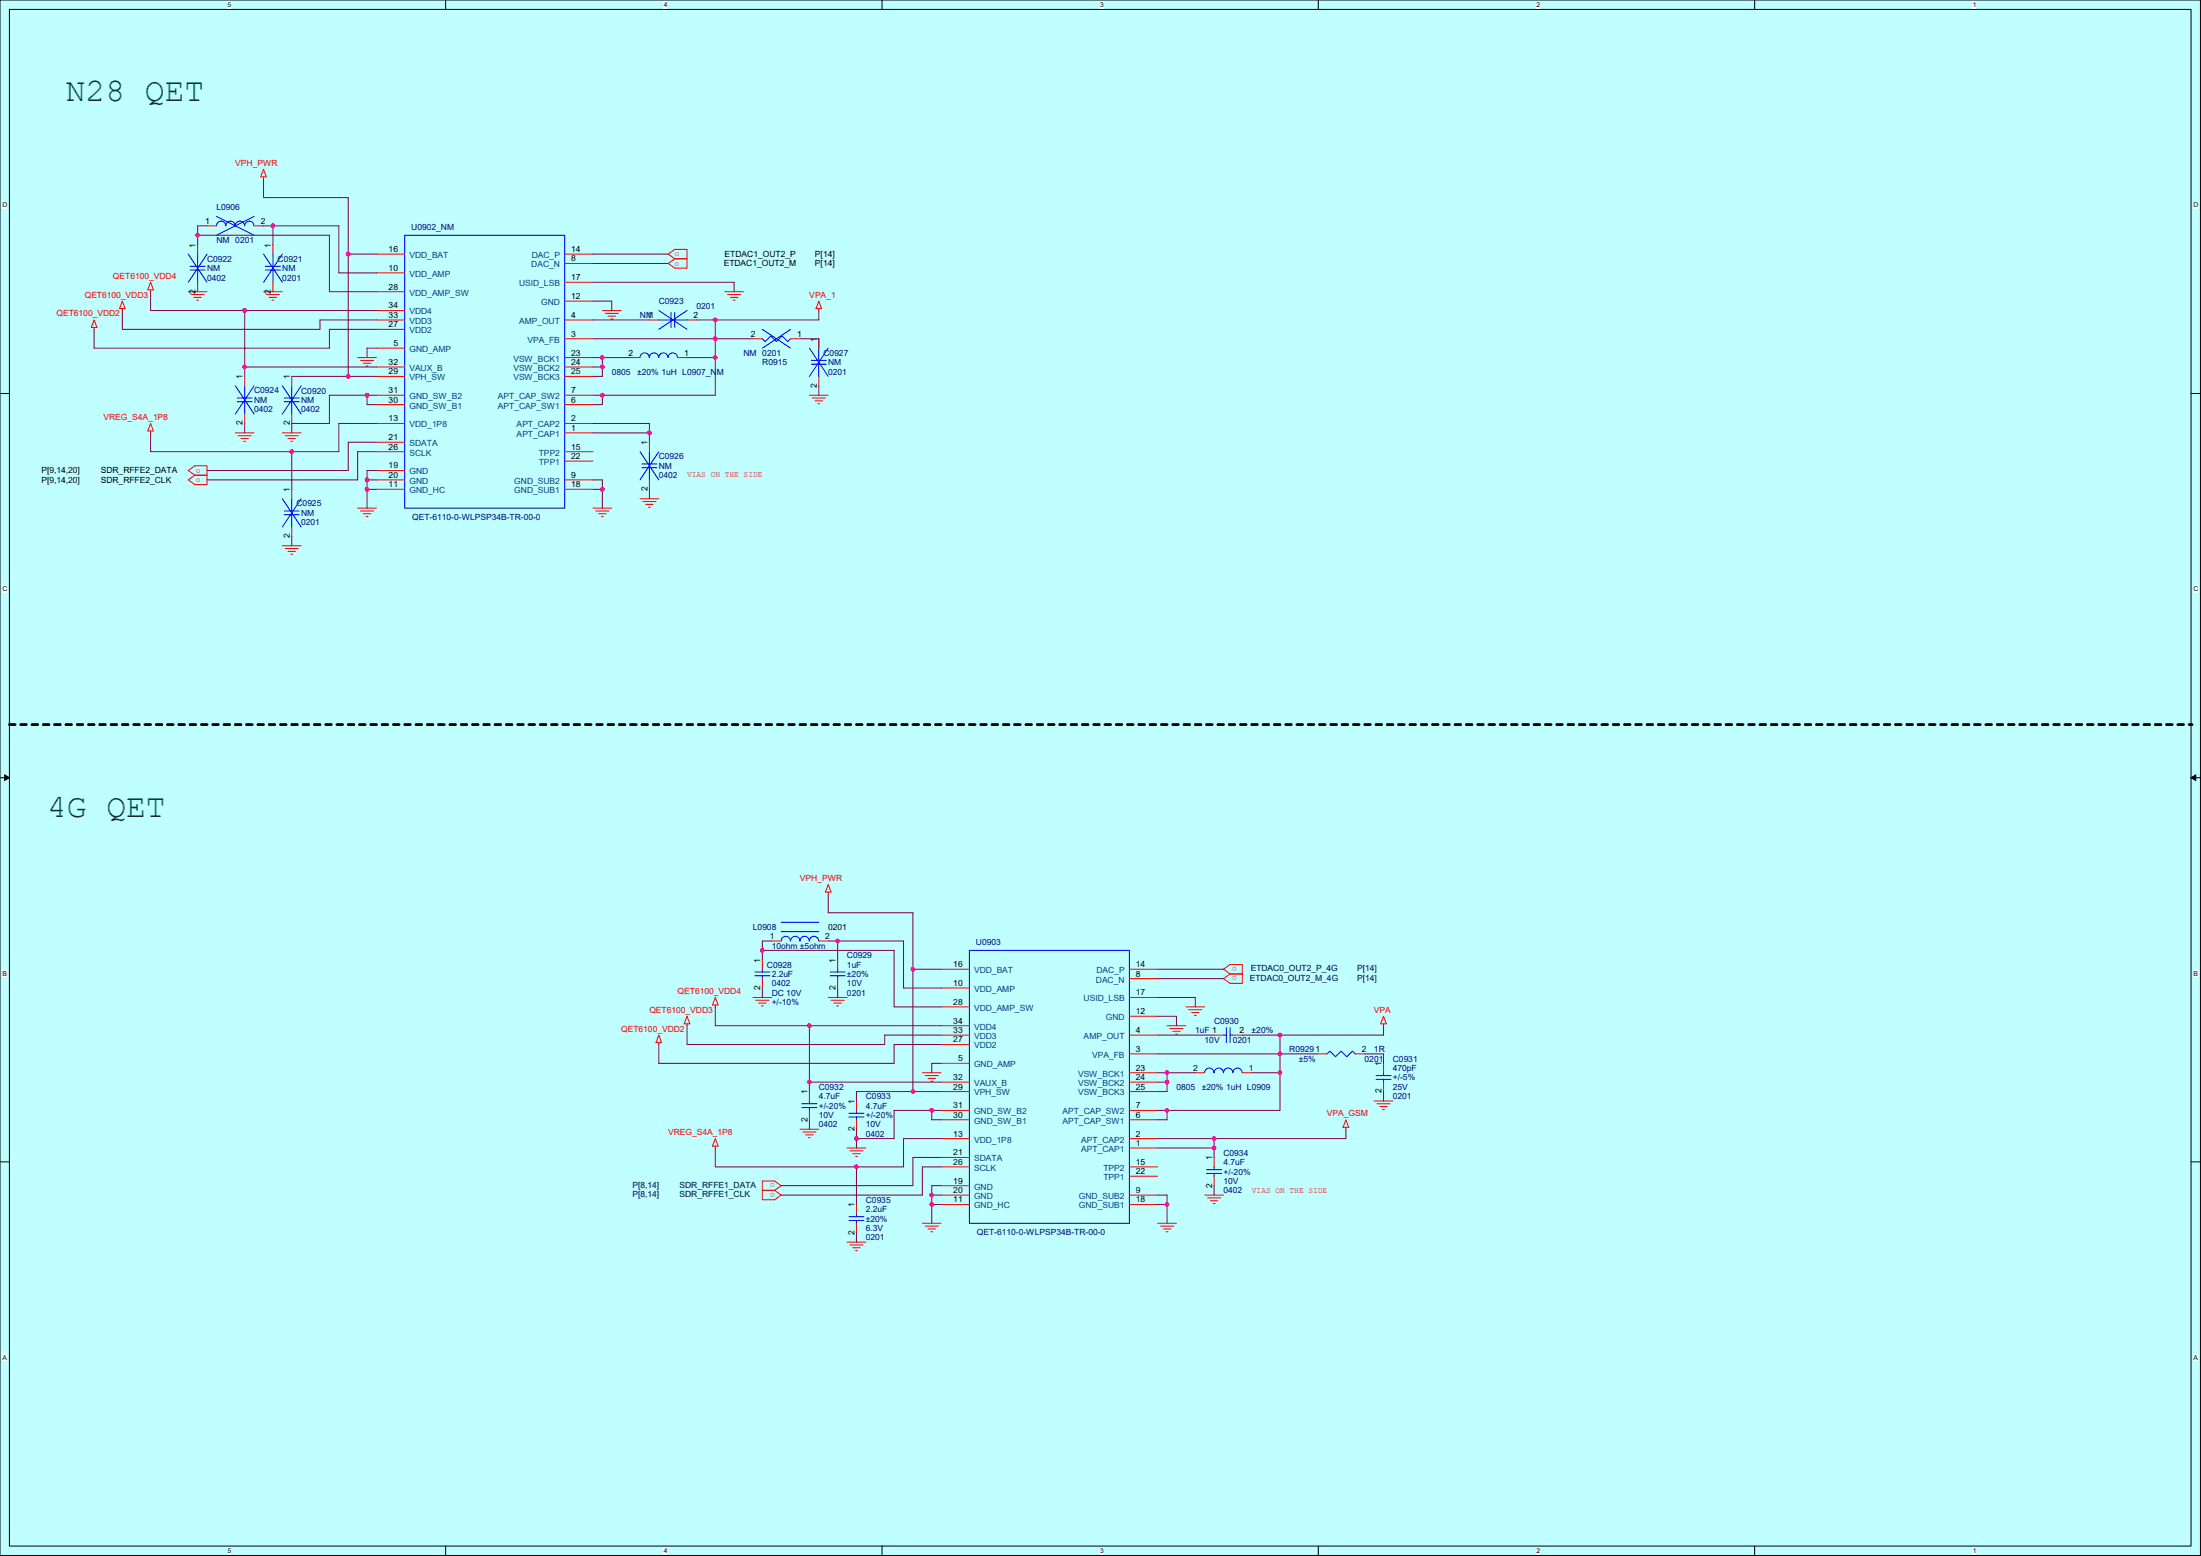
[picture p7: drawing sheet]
<svg xmlns="http://www.w3.org/2000/svg" width="297mm" height="210mm" viewBox="0 0 297 210" stroke-linecap="round" stroke-linejoin="round" font-family="sans-serif">
<path d="M0 0h297v210h-297z" fill="#bfffff"/>
<path d="M0 0h296.9v209.9h-296.9zM1.3 1.3h294.4v207.4h-294.4z" fill="none" stroke="#000" stroke-width=".13"/>
<g fill="#fff">
<path d="M30.7 .1h.5v1h-.5z"/>
<path d="M30.7 208.8h.5v1h-.5z"/>
</g>
<path d="M60.1 0v1.3M60.1 208.7v1.2" fill="none" stroke="#000" stroke-width=".13"/>
<g fill="#fff">
<path d="M89.6 .1h.4v1h-.4z"/>
<path d="M89.6 208.8h.4v1h-.4z"/>
</g>
<path d="M119 0v1.3M119 208.7v1.2" fill="none" stroke="#000" stroke-width=".13"/>
<g fill="#fff">
<path d="M148.4 .1h.5v1h-.5z"/>
<path d="M148.4 208.8h.5v1h-.5z"/>
</g>
<path d="M177.9 0v1.3M177.9 208.7v1.2" fill="none" stroke="#000" stroke-width=".13"/>
<g fill="#fff">
<path d="M207.3 .1h.5v1h-.5z"/>
<path d="M207.3 208.8h.5v1h-.5z"/>
</g>
<path d="M236.8 0v1.3M236.8 208.7v1.2" fill="none" stroke="#000" stroke-width=".13"/>
<g fill="#fff">
<path d="M266.2 .1h.5v1h-.5z"/>
<path d="M266.2 208.8h.5v1h-.5z"/>
<path d="M.3 27.2h.7v1h-.7z"/>
<path d="M296 27.2h.6v1h-.6z"/>
<path d="M.3 79h.7v1h-.7z"/>
<path d="M296 79h.6v1h-.6z"/>
</g>
<path d="M0 53.1h1.3M295.7 53.1h1.2" fill="none" stroke="#000" stroke-width=".13"/>
<g fill="#fff">
<path d="M.3 130.9h.6v1h-.6z"/>
<path d="M296 130.9h.6v1h-.6z"/>
</g>
<path d="M0 105h1.3M295.7 105h1.2" fill="none" stroke="#000" stroke-width=".13"/>
<path d="M.6 104.6l.7 .4-.7 .3zM295.7 105l.6-.4v.7z" fill="#000" stroke="#000" stroke-width=".13"/>
<g fill="#fff">
<path d="M.3 182.7h.6v1h-.6z"/>
<path d="M296 182.7h.6v1h-.6z"/>
</g>
<path d="M0 156.8h1.3M295.7 156.8h1.2" fill="none" stroke="#000" stroke-width=".13"/>
<path d="M1.3 97.8h294.4" fill="none" stroke="#000" stroke-width=".38" stroke-dasharray=".8 .8"/>
<circle cx="295.7" cy="97.8" r=".19" fill="#000" stroke-dasharray=".8 .8"/>
<g fill="none" stroke="#f00" stroke-width=".13">
<path d="M20.3 39.1v.3M20.3 38.1l.4 1h-.8zM25.4 39.4h2.5M25.8 39.8h1.8M26.7 33v1.3M26.7 38.1v1.3M27.9 30.5h1.3M34.3 30.5h1.3M35.6 22.9l.3 1h-.7zM35.6 39.4h2.5M35.6 23.9v.2M35.9 39.8h1.8"/>
<path d="M36.8 33v1.3M36.8 38.1v1.3M50.8 36.8h3.8M50.8 34.3h3.8M50.8 39.4h3.8M76.2 35.6h3.8M76.2 34.3h3.8M76.2 38.1h3.8M90.2 34.3l.9-.6h1.6v1.2h-1.6zM90.2 35.6l.9-.7h1.6v1.3h-1.6zM97.8 39.4h2.5M98.2 39.8h1.7"/>
<path d="M12.7 44.2v.2M12.7 43.2l.4 1h-.8zM16.5 41.7v.2M16.5 40.6l.4 1.1h-.8zM20.3 58.2v.2M20.3 57.1l.4 1.1h-.8zM26.2 40.1h1M26.5 40.5h.3M31.7 58.4h2.6M32.1 58.8h1.8M32.5 59.2h1M32.9 59.6h.2"/>
<path d="M33 50.8v1.3M33 55.9v1.2M36.3 40.1h1M36.7 40.5h.3M38.1 58.4h2.5M38.5 58.8h1.8M38.9 59.2h1M39.2 59.6h.3M39.4 50.8v1.3M39.4 55.9v1.3M48.3 48.3h2.5M48.6 48.6h1.8"/>
<path d="M49 49h1M49.4 49.4h.3M50.8 47h3.8M50.8 50.8h3.8M50.8 49.5h3.8M50.8 54.6h3.8M50.8 53.3h3.8M50.8 59.7h3.8M50.8 57.2h3.8M50.8 44.4h3.8M50.8 43.2h3.8M50.8 41.9h3.8"/>
<path d="M76.2 43.2h3.8M76.2 45.7h3.8M76.2 48.3h3.8M76.2 49.5h3.8M76.2 50.8h3.8M76.2 54.6h3.8M76.2 53.3h3.8M76.2 58.4h3.8M76.2 57.1h3.8M76.2 40.6h3.8M81.3 41.9h2.5M81.7 42.3h1.7"/>
<path d="M82 42.7h1.1M82.4 43.1h.3M85.1 48.3h1.3M87.6 59.7v1.3M87.6 43.2h1.3M91.4 48.3h1.3M92.7 43.2h1.3M98.6 40.1h1M98.9 40.5h.3M101.6 45.7h1.3M106.7 45.7h1.2M109.2 53.3h2.6"/>
<path d="M109.6 53.7h1.8M110 54.1h1M110.4 54.5h.2M110.5 40.6l.4 1.1h-.8zM110.5 41.7v.2M110.5 45.7v1.3M110.5 50.8v1.3M25.4 63.5l.9-.6h1.6v1.2h-1.6zM25.4 64.8l.9-.7h1.6v1.3h-1.6zM38.1 73.7h2.5M38.5 74h1.8M38.9 74.4h1"/>
<path d="M39.2 74.8h.3M39.4 66v1.3M39.4 71.1v1.3M48.3 68.6h2.5M48.6 69h1.8M49 69.3h1M49.4 69.7h.3M50.8 66h3.8M50.8 61h3.8M50.8 63.5h3.8M50.8 64.8h3.8M76.2 64.8h3.8"/>
<path d="M76.2 62.2h3.8M76.2 61h3.8M76.2 66h3.8M80 68.6h2.6M80.4 69h1.8M80.8 69.3h1M81.2 69.7h.2M86.4 67.3h2.5M86.7 67.7h1.8M87.1 68.1h1M87.5 68.5h.3M87.6 64.8v1.2"/>
<path d="M111.8 119.4l.3 1h-.7zM88.9 139.7l.4 1h-.8zM92.7 138.2v.2M92.7 137.2l.4 1h-.8zM96.5 134.6l.4 1h-.8zM96.5 135.6v.3M101.6 134.6h2.5M102 135h1.8M102.4 135.4h1M102.7 135.8h.3M102.9 129.5v1.3M102.9 132.1v1.3"/>
<path d="M104.1 127h1.3M110.5 127h1.3M111.8 120.4v.2M111.8 134.6h2.5M112.1 135h1.8M112.5 135.4h1M112.9 135.8h.3M113 129.5v1.3M113 132.1v1.3M127 133.4h3.8M127 130.8h3.8M127 135.9h3.8"/>
<path d="M127 139.7h3.8M127 138.4h3.8M152.4 132.1h3.8M152.4 130.8h3.8M152.4 139.7h3.8M152.4 134.6h3.8M152.4 137.2h3.8M157.5 138.4h2.5M157.9 138.8h1.7M158.2 139.2h1.1M158.6 139.6h.3M160 135.9h2.6"/>
<path d="M160.4 136.3h1.8M160.8 136.7h1M161.2 137h.2M163.8 139.7h1.3M165.1 130.8l.9-.6h1.6v1.2h-1.6zM165.1 132.1l.9-.7h1.6v1.3h-1.6zM166.4 139.7h1.2M186.7 138.2v.2M186.7 137.2l.4 1h-.8zM88.9 140.7v.3M96.5 153.7l.4 1h-.8zM96.5 154.7v.2"/>
<path d="M102.9 159.4h1.6l.9 .6-.9 .7h-1.6zM107.9 152.4h2.6M108.3 152.8h1.8M108.7 153.2h1M109.1 153.5h.2M109.2 147.3v1.3M109.2 149.9v1.2M114.3 154.9h2.5M114.7 155.3h1.8M115.1 155.7h1M115.4 156.1h.3M115.6 148.6v1.3"/>
<path d="M115.6 151.1v1.3M124.5 144.8h2.5M124.8 145.2h1.8M125.2 145.5h1M125.6 145.9h.3M127 143.5h3.8M127 147.3h3.8M127 146.1h3.8M127 151.1h3.8M127 149.9h3.8M127 156.2h3.8M127 157.5h3.8"/>
<path d="M127 153.7h3.8M127 141h3.8M152.4 142.2h3.8M152.4 144.8h3.8M152.4 146.1h3.8M152.4 147.3h3.8M152.4 151.1h3.8M152.4 149.9h3.8M152.4 154.9h3.8M152.4 153.7h3.8M152.4 158.8h3.8M152.4 157.5h3.8"/>
<path d="M161.3 144.8h1.3M163.8 156.2v1.3M163.8 158.8v1.2M167.6 144.8h1.3M177.8 142.2h1.3M181.6 152.1v.3M181.6 151.1l.4 1h-.8zM182.9 142.2h1.3M185.4 148.6h2.6M185.8 149h1.8M186.2 149.4h1M186.6 149.7h.2"/>
<path d="M186.7 143.5v1.3M186.7 146.1v1.2M102.9 160.7h1.6l.9 .6-.9 .6h-1.6zM114.3 167.6h2.5M114.7 168h1.8M115.1 168.4h1M115.4 168.8h.3M115.6 162.6v1.2M115.6 165.1v1.3M124.5 165.1h2.5M124.8 165.5h1.8M125.2 165.9h1"/>
<path d="M125.6 166.2h.3M127 162.6h3.8M127 160h3.8M127 161.3h3.8M152.4 161.3h3.8M152.4 162.6h3.8M156.2 165.1h2.5M156.6 165.5h1.8M157 165.9h1M157.4 166.2h.2M162.6 161.3h2.5M162.9 161.7h1.8"/>
<path d="M163.3 162.1h1M163.7 162.4h.3"/>
</g>
<g fill="none" stroke="#00f" stroke-width=".13">
<path d="M25.4 34.3l2.5 3.8M25.7 35.9h2M25.7 36.4h2M26.7 34.3v1.6M26.7 36.4v1.7M27.9 34.3l-2.5 3.8M29.2 29.2l5.1 2.5M30.5 30.5a.62 .62 0 0 0-.7-.7 .62 .62 0 0 0-.6 .7M33 30.5a.63 .63 0 0 0-.6-.7 .63 .63 0 0 0-.7 .7 .62 .62 0 0 0-.6-.7 .62 .62 0 0 0-.6 .7M34.3 30.5a.62 .62 0 0 0-.7-.7 .62 .62 0 0 0-.6 .7M34.3 29.2l-5.1 2.5M35.6 34.3l2.5 3.8"/>
<path d="M35.8 35.9h2M35.8 36.4h2M36.8 34.3v1.6M36.8 36.4v1.7M38.1 34.3l-2.5 3.8M54.6 31.7h21.6v36.9h-21.6zM31.7 52.1l2.6 3.8M32 53.7h2M32 54.2h2M33 52.1v1.6M33 54.2v1.7M34.3 52.1l-2.6 3.8"/>
<path d="M38.1 52.1l2.5 3.8M38.4 53.7h2M38.4 54.2h2M39.4 52.1v1.6M39.4 54.2v1.7M40.6 52.1l-2.5 3.8M86.4 48.3a.62 .62 0 0 1 .6-.7 .62 .62 0 0 1 .6 .7M87.6 48.3a.64 .64 0 0 1 .7-.7 .64 .64 0 0 1 .6 .7 .62 .62 0 0 1 .6-.7 .62 .62 0 0 1 .6 .7M88.9 43.2h1.7M88.9 41.9l3.8 2.5M90.2 48.3a.62 .62 0 0 1 .6-.7 .62 .62 0 0 1 .6 .7M90.6 42.2v2"/>
<path d="M91.1 42.2v2M91.1 43.2h1.6M92.7 41.9l-3.8 2.5M102.9 45.7l.4 .4 .7-.8 .8 .8 .7-.8 .8 .8 .4-.4M102.9 44.4l3.8 2.6M106.7 44.4l-3.8 2.6M109.2 47l2.6 3.8M109.5 48.6h2M109.5 49.1h2M110.5 47v1.6M110.5 49.1v1.7M111.8 47l-2.6 3.8"/>
<path d="M38.1 67.3l2.5 3.8M38.4 69h2M38.4 69.5h2M39.4 67.3v1.7M39.4 69.5v1.6M40.6 67.3l-2.5 3.8M86.4 61l2.5 3.8M86.6 62.6h2M86.6 63.1h2M87.6 61v1.6M87.6 63.1v1.7M88.9 61l-2.5 3.8"/>
<path d="M101.9 131.2h2M101.9 131.7h2M102.9 130.8v.4M102.9 131.7v.4M105.4 127a.62 .62 0 0 1 .6-.6 .62 .62 0 0 1 .7 .6 .64 .64 0 0 1 .6-.6 .64 .64 0 0 1 .6 .6M105.4 125.7h5.1M105.4 124.5h5.1M108 127a.62 .62 0 0 1 .6-.6 .62 .62 0 0 1 .6 .6M109.2 127a.62 .62 0 0 1 .6-.6 .62 .62 0 0 1 .7 .6M112 131.2h2M112 131.7h2M113 130.8v.4"/>
<path d="M113 131.7v.4M130.8 128.3h21.6v36.8h-21.6zM165.1 139.7h.4M165.5 138.7v2M166 138.7v2M166 139.7h.4M108.2 149h2M108.2 149.5h2M109.2 148.6v.4M109.2 149.5v.4M114.6 150.2h2M114.6 150.7h2"/>
<path d="M115.6 149.9v.3M115.6 150.7v.4M162.6 144.8a.64 .64 0 0 1 .6-.7 .64 .64 0 0 1 .6 .7 .62 .62 0 0 1 .7-.7 .62 .62 0 0 1 .6 .7M162.8 157.9h2M162.8 158.4h2M163.8 157.5v.4M163.8 158.4v.4M165.1 144.8a.62 .62 0 0 1 .6-.7 .62 .62 0 0 1 .6 .7M166.4 144.8a.62 .62 0 0 1 .6-.7 .62 .62 0 0 1 .6 .7M179.1 142.2l.4-.3 .7 .7 .8-.7 .7 .7 .8-.7 .4 .3M185.7 145.2h2M185.7 145.7h2"/>
<path d="M186.7 144.8v.4M186.7 145.7v.4M114.6 164.2h2M114.6 164.7h2M115.6 163.8v.4M115.6 164.7v.4"/>
</g>
<g fill="none" stroke="#800040" stroke-width=".13">
<path d="M20.3 39.4v2.5h12.7M26.7 31.8v1.2M26.7 31.8h17.8v7.6h6.3M27.9 30.5h-1.2v1.3M35.6 24.1v2.6h11.4v7.6M35.6 30.5h1.2M36.8 30.5v2.5M36.8 30.5h8.9v6.3h5.1M47 34.3h3.8M47 34.3v16.5M80 34.3h10.2M80 35.6h10.2"/>
<path d="M80 38.1h19.1v1.3M16.5 41.9v2.6h26.7v-1.3h7.6M20.3 58.4v2.6h19.1M33 49.5h17.8M33 41.9h17.8M33 49.5v1.3M33 57.2v1.2M33 41.9v7.6M39.4 50.8h7.6M47 50.8h3.8M49.5 53.3h1.3M49.5 53.3h-5v3.9h-5.1v1.2"/>
<path d="M49.5 53.3v1.3h1.3M50.8 44.5h-6.3v2.5h-31.8v-2.5M50.8 47h-1.3v1.3M50.8 59.7h-3.8v3.8h-19.1M50.8 57.2h-5.1v3.8h-6.3v5M80 40.6h2.6v1.3M80 48.3h1.3M80 49.5h1.3M80 53.3h1.3M80 43.2h7.6M80 57.2h7.6v1.2M80 58.4h7.6"/>
<path d="M80 45.7h16.5M81.3 48.3h3.8M81.3 48.3v1.2M81.3 49.5v1.3h-1.3M81.3 53.3v1.3h-1.3M87.6 58.4v1.3M92.7 48.3h3.8M94 43.2h2.5M96.5 45.7h5.1M96.5 45.7v7.6h-15.2M96.5 43.2v2.5M108 45.7h2.5v1.3"/>
<path d="M110.5 41.9v1.3h-14M110.5 52.1v1.2M39.4 72.4v1.3M49.5 64.8h1.3M49.5 66h1.3M49.5 64.8v1.2M49.5 66v2.6M50.8 61h-2.5v3.8h-20.4M50.8 63.5h-1.3v1.3M80 64.8h1.3v1.2M80 66h1.3M81.3 66v2.6"/>
<path d="M87.6 66v1.3M92.7 138.4v2.6h26.7v-1.3h7.6M96.5 135.9v2.5h12.7M102.9 128.3h17.8v7.6h6.3M102.9 128.3v1.2M102.9 133.4v1.2M104.1 127h-1.2v1.3M109.2 138.4h17.8M109.2 138.4v7.7M111.8 127h1.2M111.8 120.7v2.5h11.4v7.6M113 127v2.5"/>
<path d="M113 133.4v1.2M113 127h8.9v6.4h5.1M123.2 130.8h3.8M123.2 130.8v16.5M156.2 137.2h2.6v1.2M156.2 130.8h8.9M156.2 132.1h8.9M156.2 139.7h7.6M156.2 134.6h5.1v1.3M167.6 139.7h5.1M172.7 139.7v2.5M186.7 138.4v1.3h-14"/>
<path d="M96.5 154.9v2.6h19.1M109.2 146.1h17.8M109.2 146.1v1.2M109.2 151.1v1.3M115.6 152.4v1.3M115.6 153.7v1.2M115.6 157.5v5.1M123.2 147.3h3.8M123.2 147.3h-7.6v1.3M125.7 149.9h1.3M125.7 149.9h-5v3.8h-5.1M125.7 149.9v1.2h1.3"/>
<path d="M127 141h-6.3v2.5h-31.8v-2.5M127 143.5h-1.3v1.3M127 153.7h-5.1v3.8h-6.3M127 156.2h-3.8v3.8h-17.8M127 157.5h-2.5v3.8h-19.1M156.2 142.2h16.5M156.2 144.8h1.3M156.2 146.1h1.3M156.2 149.9h1.3M156.2 153.7h7.6M156.2 154.9h7.6M157.5 144.8v1.3"/>
<path d="M157.5 146.1v1.2h-1.3M157.5 149.9v1.2h-1.3M157.5 144.8h3.8M163.8 154.9v1.3M163.8 153.7v1.2M168.9 144.8h3.8M172.7 142.2v2.6M172.7 144.8v5.1h-15.2M172.7 142.2h5.1M181.6 152.4v1.3h-17.8M184.2 142.2h2.5v1.3M186.7 147.3v1.3"/>
<path d="M115.6 166.4v1.2M125.7 161.3h1.3M125.7 162.6h1.3M125.7 161.3v1.3M125.7 162.6v2.5M127 160h-1.3v1.3M156.2 161.3h1.3v1.3M156.2 162.6h1.3M157.5 162.6v2.5M163.8 160v1.3"/>
</g>
<g fill="#f0f" stroke="#f0f" stroke-width=".13">
<circle cx="49.5" cy="53.3" r=".24"/>
<circle cx="47" cy="34.3" r=".24"/>
<circle cx="96.5" cy="43.2" r=".24"/>
<circle cx="39.4" cy="60.9" r=".24"/>
<circle cx="87.6" cy="58.4" r=".24"/>
<circle cx="96.5" cy="45.7" r=".24"/>
<circle cx="81.3" cy="48.2" r=".24"/>
<circle cx="96.5" cy="48.2" r=".24"/>
<circle cx="81.3" cy="49.5" r=".24"/>
<circle cx="81.3" cy="53.3" r=".24"/>
<circle cx="49.5" cy="64.8" r=".24"/>
<circle cx="49.5" cy="66" r=".24"/>
<circle cx="81.3" cy="66" r=".24"/>
<circle cx="33" cy="49.5" r=".24"/>
<circle cx="33" cy="41.9" r=".24"/>
<circle cx="26.7" cy="31.7" r=".24"/>
<circle cx="47" cy="50.8" r=".24"/>
<circle cx="36.8" cy="30.5" r=".24"/>
<circle cx="113" cy="127" r=".24"/>
<circle cx="102.9" cy="128.3" r=".24"/>
<circle cx="123.2" cy="147.3" r=".24"/>
<circle cx="123.2" cy="130.8" r=".24"/>
<circle cx="109.2" cy="138.4" r=".24"/>
<circle cx="172.7" cy="139.7" r=".24"/>
<circle cx="172.7" cy="142.2" r=".24"/>
<circle cx="157.5" cy="146" r=".24"/>
<circle cx="157.5" cy="144.8" r=".24"/>
<circle cx="172.7" cy="144.8" r=".24"/>
<circle cx="109.2" cy="146" r=".24"/>
<circle cx="125.7" cy="149.8" r=".24"/>
<circle cx="157.5" cy="149.8" r=".24"/>
<circle cx="115.6" cy="153.7" r=".24"/>
<circle cx="163.8" cy="154.9" r=".24"/>
<circle cx="115.6" cy="157.5" r=".24"/>
<circle cx="125.7" cy="161.3" r=".24"/>
<circle cx="125.7" cy="162.5" r=".24"/>
<circle cx="157.5" cy="162.5" r=".24"/>
<circle cx="163.8" cy="153.7" r=".24"/>
</g>
<g font-size="4.4" fill="#008000">
<text x="8.9" y="13.7">N28 QET</text>
<text x="6.4" y="110.2">4G QET</text>
</g>
<g font-size="1.1" fill="#f00">
<text x="31.7" y="22.4">VPH_PWR</text>
<text x="91.1" y="34.6">o</text>
<text x="91.1" y="35.9">o</text>
<text x="11.4" y="40.2">QET6100_VDD3</text>
<text x="15.2" y="37.6">QET6100_VDD4</text>
<text x="109.2" y="40.2">VPA_1</text>
<text x="7.6" y="42.7">QET6100_VDD2</text>
<text x="14" y="56.7">VREG_S4A_1P8</text>
<text x="26.4" y="63.8">o</text>
<text x="26.4" y="65.1">o</text>
<text x="92.7" y="64.4">VIAS ON THE SIDE</text>
<text x="107.9" y="118.9">VPH_PWR</text>
<text x="166.9" y="130.5" transform="rotate(-180 166.9 130.5)">o</text>
<text x="166.9" y="131.8" transform="rotate(-180 166.9 131.8)">o</text>
<text x="87.6" y="136.7">QET6100_VDD3</text>
<text x="91.4" y="134.1">QET6100_VDD4</text>
<text x="185.4" y="136.7">VPA</text>
<text x="83.8" y="139.2">QET6100_VDD2</text>
<text x="90.2" y="153.2">VREG_S4A_1P8</text>
<text x="179.1" y="150.6">VPA_GSM</text>
<text x="104.5" y="159.7" transform="rotate(-180 104.5 159.7)">o</text>
<text x="104.5" y="161" transform="rotate(-180 104.5 161)">o</text>
<text x="168.9" y="161">VIAS ON THE SIDE</text>
</g>
<g font-size="1.1" fill="#000080">
<text x="29.2" y="28.3">L0906</text>
<text x="27.9" y="35.3">C0922</text>
<text x="29.2" y="32.8">NM 0201</text>
<text x="37.5" y="35.3">C0921</text>
<text x="55.5" y="31">U0902_NM</text>
<text x="27.9" y="36.6">NM</text>
<text x="27.9" y="37.9">0402</text>
<text x="38.1" y="36.6">NM</text>
<text x="38.1" y="37.9">0201</text>
<text x="88.9" y="41">C0923</text>
<text x="94" y="41.7">0201</text>
<text x="86.4" y="42.9">NM</text>
<text x="34.3" y="53.1">C0924</text>
<text x="40.6" y="53.1">C0920</text>
<text x="82.5" y="50.6">0805</text>
<text x="86" y="50.6">±20% 1uH L0907_NM</text>
<text x="100.3" y="48">NM 0201</text>
<text x="102.9" y="49.3">R0915</text>
<text x="111.1" y="48">C0927</text>
<text x="111.7" y="49.3">NM</text>
<text x="111.7" y="50.6">0201</text>
<text x="34.3" y="54.4">NM</text>
<text x="34.3" y="55.6">0402</text>
<text x="40.6" y="54.4">NM</text>
<text x="40.6" y="55.6">0402</text>
<text x="88.9" y="62">C0926</text>
<text x="88.9" y="63.3">NM</text>
<text x="88.9" y="64.5">0402</text>
<text x="40" y="68.3">C0925</text>
<text x="40.6" y="69.6">NM</text>
<text x="40.6" y="70.9">0201</text>
<text x="55.6" y="70.1">QET-6110-0-WLPSP34B-TR-00-0</text>
<text x="101.6" y="125.5">L0908</text>
<text x="103.5" y="130.6">C0928</text>
<text x="104.1" y="131.8">2.2uF</text>
<text x="104.1" y="128">10ohm ±5ohm</text>
<text x="114.3" y="129.3">C0929</text>
<text x="114.3" y="130.6">1uF</text>
<text x="114.3" y="131.8">±20%</text>
<text x="131.7" y="127.5">U0903</text>
<text x="104.1" y="133.1">0402</text>
<text x="104.1" y="134.4">DC 10V</text>
<text x="104.1" y="135.7">+/-10%</text>
<text x="114.3" y="134.4">0201</text>
<text x="114.3" y="133.1">10V</text>
<text x="161.3" y="139.5">1uF 1</text>
<text x="162.5" y="140.7">10V</text>
<text x="163.8" y="138.2">C0930</text>
<text x="166.4" y="140.7">0201</text>
<text x="168.9" y="139.5">±20%</text>
<text x="174" y="142">R09291</text>
<text x="175.2" y="143.3">±5%</text>
<text x="184.1" y="143.3">0201</text>
<text x="185.4" y="142">1R</text>
<text x="187.9" y="143.3">C0931</text>
<text x="110.5" y="147.1">C0932</text>
<text x="110.5" y="148.4">4.7uF</text>
<text x="110.5" y="149.6">+/-20%</text>
<text x="116.8" y="148.4">C0933</text>
<text x="116.8" y="149.6">4.7uF</text>
<text x="158.7" y="147.1">0805</text>
<text x="162.2" y="147.1">±20% 1uH L0909</text>
<text x="187.9" y="144.5">470pF</text>
<text x="187.9" y="148.4">0201</text>
<text x="187.9" y="147.1">25V</text>
<text x="187.9" y="145.8">+/-5%</text>
<text x="110.5" y="152.2">0402</text>
<text x="110.5" y="150.9">10V</text>
<text x="116.8" y="153.4">0402</text>
<text x="116.8" y="152.2">10V</text>
<text x="116.8" y="150.9">+/-20%</text>
<text x="165.1" y="156">C0934</text>
<text x="165.1" y="157.2">4.7uF</text>
<text x="165.1" y="161.1">0402</text>
<text x="165.1" y="159.8">10V</text>
<text x="165.1" y="158.5">+/-20%</text>
<text x="116.8" y="162.3">C0935</text>
<text x="116.8" y="163.6">2.2uF</text>
<text x="116.8" y="167.4">0201</text>
<text x="116.8" y="166.1">6.3V</text>
<text x="116.8" y="164.9">±20%</text>
<text x="131.8" y="166.6">QET-6110-0-WLPSP34B-TR-00-0</text>
</g>
<g font-size="1.1">
<text x="26.4" y="33.4" transform="rotate(-90 26.4 33.4)">1</text>
<text x="27.7" y="30.2">1</text>
<text x="35.2" y="30.2">2</text>
<text x="36.6" y="33.4" transform="rotate(-90 36.6 33.4)">1</text>
<text x="52.4" y="34">16</text>
<text x="77.1" y="35.3">8</text>
<text x="77.1" y="34">14</text>
<text x="97.7" y="36">ETDAC1_OUT2_M</text>
<text x="97.8" y="34.7">ETDAC1_OUT2_P</text>
<text x="110" y="36">P[14]</text>
<text x="110" y="34.7">P[14]</text>
<text x="26.4" y="39.6" transform="rotate(-90 26.4 39.6)">2</text>
<text x="36.6" y="39.6" transform="rotate(-90 36.6 39.6)">2</text>
<text x="52.4" y="36.6">10</text>
<text x="52.4" y="39.1">28</text>
<text x="52.4" y="41.6">34</text>
<text x="77.1" y="37.8">17</text>
<text x="77.1" y="40.4">12</text>
<text x="52.4" y="44.2">27</text>
<text x="52.4" y="42.9">33</text>
<text x="53.1" y="46.7">5</text>
<text x="77.1" y="42.9">4</text>
<text x="77.1" y="45.4">3</text>
<text x="77.1" y="48">23</text>
<text x="84.8" y="48">2</text>
<text x="87.4" y="42.9">1</text>
<text x="92.3" y="48">1</text>
<text x="93.6" y="42.9">2</text>
<text x="101.3" y="45.4">2</text>
<text x="107.6" y="45.4">1</text>
<text x="110.2" y="46.1" transform="rotate(-90 110.2 46.1)">1</text>
<text x="32.7" y="51.2" transform="rotate(-90 32.7 51.2)">1</text>
<text x="39.1" y="51.2" transform="rotate(-90 39.1 51.2)">1</text>
<text x="52.4" y="50.5">29</text>
<text x="52.4" y="49.3">32</text>
<text x="52.4" y="53.1">31</text>
<text x="77.1" y="49.3">24</text>
<text x="77.1" y="50.5">25</text>
<text x="77.1" y="53.1">7</text>
<text x="110.2" y="52.3" transform="rotate(-90 110.2 52.3)">2</text>
<text x="32.7" y="57.4" transform="rotate(-90 32.7 57.4)">2</text>
<text x="39.1" y="57.4" transform="rotate(-90 39.1 57.4)">2</text>
<text x="52.4" y="54.3">30</text>
<text x="52.4" y="59.4">21</text>
<text x="52.4" y="56.9">13</text>
<text x="77.1" y="58.1">1</text>
<text x="77.1" y="56.9">2</text>
<text x="77.1" y="54.3">6</text>
<text x="5.6" y="63.9">P[9,14,20]</text>
<text x="5.6" y="65.2">P[9,14,20]</text>
<text x="13.6" y="63.9">SDR_RFFE2_DATA</text>
<text x="13.6" y="65.2">SDR_RFFE2_CLK</text>
<text x="52.4" y="65.8">11</text>
<text x="52.4" y="60.7">26</text>
<text x="52.4" y="63.2">19</text>
<text x="52.4" y="64.5">20</text>
<text x="77.1" y="64.5">9</text>
<text x="77.1" y="62">22</text>
<text x="77.1" y="60.7">15</text>
<text x="77.1" y="65.8">18</text>
<text x="87.4" y="60.1" transform="rotate(-90 87.4 60.1)">1</text>
<text x="39.1" y="66.4" transform="rotate(-90 39.1 66.4)">1</text>
<text x="87.4" y="66.3" transform="rotate(-90 87.4 66.3)">2</text>
<text x="39.1" y="72.7" transform="rotate(-90 39.1 72.7)">2</text>
<text x="111.7" y="125.5">0201</text>
<text x="102.6" y="129.9" transform="rotate(-90 102.6 129.9)">1</text>
<text x="103.9" y="126.7">1</text>
<text x="111.4" y="126.7">2</text>
<text x="112.8" y="129.9" transform="rotate(-90 112.8 129.9)">1</text>
<text x="128.6" y="130.5">16</text>
<text x="153.3" y="131.8">8</text>
<text x="153.3" y="130.5">14</text>
<text x="102.6" y="133.6" transform="rotate(-90 102.6 133.6)">2</text>
<text x="112.8" y="133.6" transform="rotate(-90 112.8 133.6)">2</text>
<text x="128.6" y="133.1">10</text>
<text x="128.6" y="135.6">28</text>
<text x="153.3" y="134.3">17</text>
<text x="153.3" y="136.9">12</text>
<text x="128.6" y="140.7">27</text>
<text x="128.6" y="139.4">33</text>
<text x="128.6" y="138.2">34</text>
<text x="129.3" y="143.2">5</text>
<text x="153.3" y="139.4">4</text>
<text x="153.3" y="142">3</text>
<text x="167.2" y="139.4">2</text>
<text x="183.8" y="142">2</text>
<text x="186.4" y="143.9" transform="rotate(-90 186.4 143.9)">1</text>
<text x="108.9" y="147.7" transform="rotate(-90 108.9 147.7)">1</text>
<text x="115.3" y="149" transform="rotate(-90 115.3 149)">1</text>
<text x="128.6" y="147">29</text>
<text x="128.6" y="145.8">32</text>
<text x="128.6" y="149.6">31</text>
<text x="153.3" y="144.5">23</text>
<text x="153.3" y="145.8">24</text>
<text x="153.3" y="147">25</text>
<text x="153.3" y="149.6">7</text>
<text x="161" y="144.5">2</text>
<text x="168.5" y="144.5">1</text>
<text x="186.4" y="147.6" transform="rotate(-90 186.4 147.6)">2</text>
<text x="108.9" y="151.4" transform="rotate(-90 108.9 151.4)">2</text>
<text x="115.3" y="152.7" transform="rotate(-90 115.3 152.7)">2</text>
<text x="128.6" y="150.9">30</text>
<text x="128.6" y="155.9">21</text>
<text x="128.6" y="153.4">13</text>
<text x="153.3" y="154.7">1</text>
<text x="153.3" y="153.4">2</text>
<text x="153.3" y="150.9">6</text>
<text x="128.6" y="157.2">26</text>
<text x="128.6" y="159.7">19</text>
<text x="128.6" y="161">20</text>
<text x="153.3" y="161">9</text>
<text x="153.3" y="158.5">22</text>
<text x="153.3" y="157.2">15</text>
<text x="163.6" y="156.6" transform="rotate(-90 163.6 156.6)">1</text>
<text x="163.6" y="160.3" transform="rotate(-90 163.6 160.3)">2</text>
<text x="115.3" y="166.6" transform="rotate(-90 115.3 166.6)">2</text>
<text x="115.3" y="162.9" transform="rotate(-90 115.3 162.9)">1</text>
<text x="128.6" y="162.3">11</text>
<text x="153.3" y="162.3">18</text>
</g>
<g font-size="1.1" fill="#004080">
<text x="55.2" y="34.8">VDD_BAT</text>
<text x="71.7" y="34.8">DAC_P</text>
<text x="55.2" y="37.4">VDD_AMP</text>
<text x="55.2" y="39.9">VDD_AMP_SW</text>
<text x="70" y="38.6">USID_LSB</text>
<text x="71.7" y="36.1">DAC_N</text>
<text x="73" y="41.2">GND</text>
<text x="55.2" y="47.5">GND_AMP</text>
<text x="55.2" y="45">VDD2</text>
<text x="55.2" y="43.7">VDD3</text>
<text x="55.2" y="42.4">VDD4</text>
<text x="70" y="43.7">AMP_OUT</text>
<text x="71.2" y="46.2">VPA_FB</text>
<text x="55.2" y="51.3">VPH_SW</text>
<text x="55.2" y="50.1">VAUX_B</text>
<text x="55.2" y="53.9">GND_SW_B2</text>
<text x="67.2" y="53.9">APT_CAP_SW2</text>
<text x="69.3" y="48.8">VSW_BCK1</text>
<text x="69.3" y="50.1">VSW_BCK2</text>
<text x="69.3" y="51.3">VSW_BCK3</text>
<text x="55.2" y="55.1">GND_SW_B1</text>
<text x="55.2" y="57.7">VDD_1P8</text>
<text x="67.2" y="55.1">APT_CAP_SW1</text>
<text x="69.7" y="58.9">APT_CAP1</text>
<text x="69.7" y="57.7">APT_CAP2</text>
<text x="55.2" y="60.2">SDATA</text>
<text x="55.2" y="61.5">SCLK</text>
<text x="55.2" y="64">GND</text>
<text x="55.2" y="65.3">GND</text>
<text x="69.4" y="65.3">GND_SUB2</text>
<text x="72.7" y="62.8">TPP1</text>
<text x="72.7" y="61.5">TPP2</text>
<text x="55.2" y="66.6">GND_HC</text>
<text x="69.4" y="66.6">GND_SUB1</text>
<text x="131.4" y="131.3">VDD_BAT</text>
<text x="147.9" y="131.3">DAC_P</text>
<text x="131.4" y="133.9">VDD_AMP</text>
<text x="131.4" y="136.4">VDD_AMP_SW</text>
<text x="146.2" y="135.1">USID_LSB</text>
<text x="147.9" y="132.6">DAC_N</text>
<text x="149.2" y="137.7">GND</text>
<text x="131.4" y="141.5">VDD2</text>
<text x="131.4" y="140.2">VDD3</text>
<text x="131.4" y="139">VDD4</text>
<text x="146.2" y="140.2">AMP_OUT</text>
<text x="147.4" y="142.8">VPA_FB</text>
<text x="131.4" y="144">GND_AMP</text>
<text x="131.4" y="147.8">VPH_SW</text>
<text x="131.4" y="146.6">VAUX_B</text>
<text x="145.5" y="145.3">VSW_BCK1</text>
<text x="145.5" y="146.6">VSW_BCK2</text>
<text x="145.5" y="147.8">VSW_BCK3</text>
<text x="131.4" y="151.7">GND_SW_B1</text>
<text x="131.4" y="150.4">GND_SW_B2</text>
<text x="131.4" y="154.2">VDD_1P8</text>
<text x="143.4" y="151.7">APT_CAP_SW1</text>
<text x="143.4" y="150.4">APT_CAP_SW2</text>
<text x="145.9" y="155.5">APT_CAP1</text>
<text x="145.9" y="154.2">APT_CAP2</text>
<text x="131.4" y="156.7">SDATA</text>
<text x="131.4" y="158">SCLK</text>
<text x="131.4" y="160.5">GND</text>
<text x="131.4" y="161.8">GND</text>
<text x="145.6" y="161.8">GND_SUB2</text>
<text x="148.9" y="159.3">TPP1</text>
<text x="148.9" y="158">TPP2</text>
<text x="131.4" y="163.1">GND_HC</text>
<text x="145.6" y="163.1">GND_SUB1</text>
</g>
<g font-size="1.1" fill="#000040">
<text x="168.8" y="131.1">ETDAC0_OUT2_P_4G</text>
<text x="183.1" y="131.1">P[14]</text>
<text x="168.6" y="132.4">ETDAC0_OUT2_M_4G</text>
<text x="183.1" y="132.4">P[14]</text>
<text x="85.3" y="160.3">P[8,14]</text>
<text x="85.3" y="161.6">P[8,14]</text>
<text x="91.7" y="160.3">SDR_RFFE1_DATA</text>
<text x="91.7" y="161.6">SDR_RFFE1_CLK</text>
</g>
<g font-size=".9">
<text x="30.7" y=".9">5</text>
<text x="89.6" y=".9">4</text>
<text x="148.4" y=".9">3</text>
<text x="207.3" y=".9">2</text>
<text x="266.2" y=".9">1</text>
<text x=".3" y="28">D</text>
<text x="296" y="28">D</text>
<text x=".3" y="79.8">C</text>
<text x="296" y="79.8">C</text>
<text x=".3" y="131.7">B</text>
<text x="296" y="131.7">B</text>
<text x=".3" y="183.5">A</text>
<text x="296" y="183.5">A</text>
<text x="30.7" y="209.6">5</text>
<text x="89.6" y="209.6">4</text>
<text x="148.4" y="209.6">3</text>
<text x="207.3" y="209.6">2</text>
<text x="266.2" y="209.6">1</text>
</g>
</svg>
